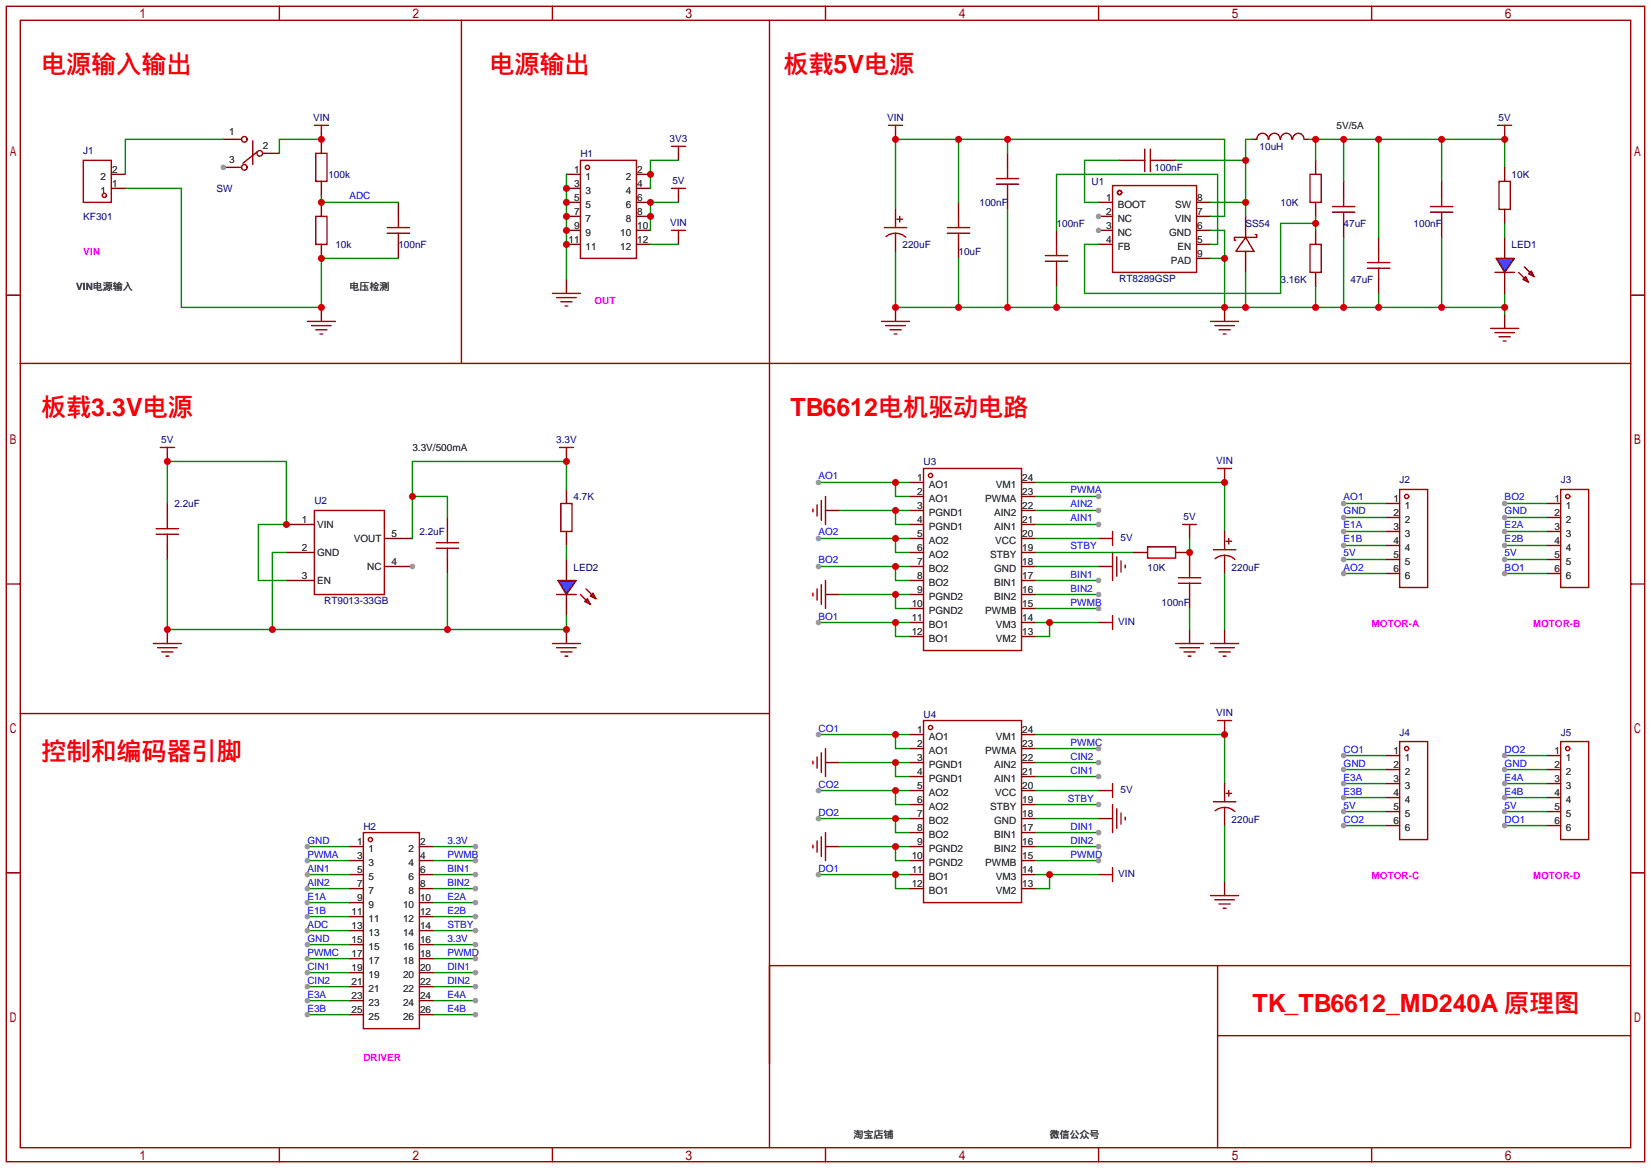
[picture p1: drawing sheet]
<svg xmlns="http://www.w3.org/2000/svg" width="299mm" height="212mm" viewBox="0 0 299 212" stroke-linecap="round" stroke-linejoin="round" font-family="sans-serif">
<g fill="none" stroke="#a10000" stroke-width=".25">
<path d="M1.1 1.1h297.2v209.6h-297.2zM3.7 3.7h292.1v204.5h-292.1zM50.7 1.1v2.6M100.2 1.1v2.6M149.7 1.1v2.6M199.3 1.1v2.6M248.8 1.1v2.6M1.1 53.5h2.6M295.8 53.5h2.5M167.5 85h17.8v33h-17.8zM1.1 105.9h2.6M147.4 107.6v.5"/>
<path d="M148.2 106.8v2M149 106v3.6M149.7 105.3v5.1M201.8 100.2v5.1M202.6 101v3.5M203.3 101.7v2.1M204.1 102.5v.5M295.8 105.9h2.5M167.5 130.7h17.8v33h-17.8zM1.1 158.3h2.6M147.4 153.3v.5M148.2 152.5v2.1"/>
<path d="M149 151.8v3.5M149.7 151v5.1M201.8 145.9v5.1M202.6 146.7v3.5M203.3 147.4v2.1M204.1 148.2v.5M295.8 158.3h2.5M50.7 208.2v2.5M100.2 208.2v2.5M149.7 208.2v2.5M199.3 208.2v2.5M248.8 208.2v2.5"/>
<circle cx="168.8" cy="86.2" r=".38"/>
<circle cx="168.8" cy="132" r=".38"/>
</g>
<path d="M220.9 175.1v33.1M295.8 175.1h-156.2v33.1M220.9 187.8h74.9" fill="none" stroke="#900" stroke-width=".25"/>
<g fill="none" stroke="#870000" stroke-width=".25">
<path d="M165 87.5h2.5M165 90h2.5M165 92.6h2.5M165 95.1h2.5M165 97.7h2.5M185.3 87.5h2.5M185.3 90h2.5M185.3 92.6h2.5M185.3 95.1h2.5M185.3 97.7h2.5M149.7 107.8h2.6M165 100.2h2.5"/>
<path d="M165 102.7h2.5M165 105.3h2.5M165 107.8h2.5M165 110.4h2.5M165 112.9h2.5M165 115.4h2.5M185.3 100.2h2.5M185.3 102.7h2.5M185.3 105.3h2.5M185.3 107.8h2.5M185.3 110.4h2.5M185.3 112.9h2.5"/>
<path d="M185.3 115.4h2.5M199.3 102.7h2.5M165 133.2h2.5M165 135.8h2.5M165 138.3h2.5M185.3 133.2h2.5M185.3 135.8h2.5M185.3 138.3h2.5M149.7 153.5h2.6M165 140.8h2.5M165 143.4h2.5M165 145.9h2.5"/>
<path d="M165 148.5h2.5M165 151h2.5M165 153.5h2.5M165 156.1h2.5M165 158.6h2.5M185.3 140.8h2.5M185.3 143.4h2.5M185.3 145.9h2.5M185.3 148.5h2.5M185.3 151h2.5M185.3 153.5h2.5M185.3 156.1h2.5"/>
<path d="M185.3 158.6h2.5M199.3 148.5h2.5M165 161.2h2.5M185.3 161.2h2.5"/>
</g>
<path d="M148.5 87.5h16.5M162.4 87.5v2.5h2.6" fill="none" stroke="#008700" stroke-width=".25"/>
<circle cx="162.4" cy="87.5" r=".63" fill="#c00"/>
<circle cx="148.5" cy="87.5" r=".51" fill="#999"/>
<path d="M148.5 133.2h16.5M162.4 133.2v2.6h2.6" fill="none" stroke="#008700" stroke-width=".25"/>
<circle cx="162.4" cy="133.2" r=".63" fill="#c00"/>
<circle cx="148.5" cy="133.2" r=".51" fill="#999"/>
<path d="M148.5 97.7h16.5M162.4 97.7v2.5h2.6" fill="none" stroke="#008700" stroke-width=".25"/>
<circle cx="162.4" cy="97.7" r=".63" fill="#c00"/>
<circle cx="148.5" cy="97.7" r=".51" fill="#999"/>
<path d="M148.5 143.4h16.5M162.4 143.4v2.5h2.6" fill="none" stroke="#008700" stroke-width=".25"/>
<circle cx="162.4" cy="143.4" r=".63" fill="#c00"/>
<circle cx="148.5" cy="143.4" r=".51" fill="#999"/>
<path d="M148.5 148.5h16.5M162.4 148.5v2.5h2.6" fill="none" stroke="#008700" stroke-width=".25"/>
<circle cx="162.4" cy="148.5" r=".63" fill="#c00"/>
<circle cx="148.5" cy="148.5" r=".51" fill="#999"/>
<path d="M148.5 102.7h16.5M162.4 102.7v2.6h2.6" fill="none" stroke="#008700" stroke-width=".25"/>
<circle cx="162.4" cy="102.7" r=".63" fill="#c00"/>
<circle cx="148.5" cy="102.7" r=".51" fill="#999"/>
<path d="M148.5 112.9h16.5M162.4 112.9v2.5h2.6" fill="none" stroke="#008700" stroke-width=".25"/>
<circle cx="162.4" cy="112.9" r=".63" fill="#c00"/>
<circle cx="148.5" cy="112.9" r=".51" fill="#999"/>
<path d="M148.5 158.6h16.5M162.4 158.6v2.6h2.6" fill="none" stroke="#008700" stroke-width=".25"/>
<circle cx="162.4" cy="158.6" r=".63" fill="#c00"/>
<circle cx="148.5" cy="158.6" r=".51" fill="#999"/>
<path d="M149.7 92.6h2.6M149.7 138.3h2.6" fill="none" stroke="#870000" stroke-width=".25"/>
<path d="M147.4 92.3v.5M148.2 91.6v2M149 90.8v3.6M149.7 90v5.1M147.4 138v.6M148.2 137.3v2M149 136.5v3.6M149.7 135.8v5" fill="none" stroke="#a10000" stroke-width=".25"/>
<path d="M152.3 138.3h12.7M162.4 138.3v2.5h2.6" fill="none" stroke="#008700" stroke-width=".25"/>
<circle cx="162.4" cy="138.3" r=".63" fill="#c00"/>
<path d="M152.3 92.6h12.7M162.4 92.6v2.5h2.6" fill="none" stroke="#008700" stroke-width=".25"/>
<circle cx="162.4" cy="92.6" r=".63" fill="#c00"/>
<path d="M152.3 153.5h12.7M162.4 153.5v2.6h2.6" fill="none" stroke="#008700" stroke-width=".25"/>
<circle cx="162.4" cy="153.5" r=".63" fill="#c00"/>
<path d="M152.3 107.8h12.7M162.4 107.8v2.6h2.6" fill="none" stroke="#008700" stroke-width=".25"/>
<circle cx="162.4" cy="107.8" r=".63" fill="#c00"/>
<path d="M222.1 86.2v1.3M222.1 132v1.2" fill="none" stroke="#870000" stroke-width=".25"/>
<path d="M220.9 85h2.5M222.1 85v1.2M220.9 130.7h2.5M222.1 130.7v1.3" fill="none" stroke="#a10000" stroke-width=".25"/>
<path d="M187.8 87.5h34.3v8.9" fill="none" stroke="#008700" stroke-width=".25"/>
<circle cx="222.1" cy="87.5" r=".63" fill="#c00"/>
<path d="M187.8 133.2h34.3v8.9" fill="none" stroke="#008700" stroke-width=".25"/>
<circle cx="222.1" cy="133.2" r=".63" fill="#c00"/>
<path d="M187.8 90h11.5" fill="none" stroke="#008700" stroke-width=".25"/>
<circle cx="199.3" cy="90" r=".51" fill="#999"/>
<path d="M187.8 135.8h11.5" fill="none" stroke="#008700" stroke-width=".25"/>
<circle cx="199.3" cy="135.8" r=".51" fill="#999"/>
<path d="M187.8 92.6h11.5" fill="none" stroke="#008700" stroke-width=".25"/>
<circle cx="199.3" cy="92.6" r=".51" fill="#999"/>
<path d="M187.8 138.3h11.5" fill="none" stroke="#008700" stroke-width=".25"/>
<circle cx="199.3" cy="138.3" r=".51" fill="#999"/>
<path d="M187.8 95.1h11.5" fill="none" stroke="#008700" stroke-width=".25"/>
<circle cx="199.3" cy="95.1" r=".51" fill="#999"/>
<path d="M187.8 140.8h11.5" fill="none" stroke="#008700" stroke-width=".25"/>
<circle cx="199.3" cy="140.8" r=".51" fill="#999"/>
<path d="M199.3 97.7h1.2M199.3 143.4h1.2" fill="none" stroke="#870000" stroke-width=".25"/>
<path d="M200.5 97.7h1.3M201.8 96.4v2.5M200.5 143.4h1.3M201.8 142.1v2.6" fill="none" stroke="#a10000" stroke-width=".25"/>
<path d="M187.8 97.7h11.5M187.8 143.4h11.5M187.8 145.9h11.5" fill="none" stroke="#008700" stroke-width=".25"/>
<circle cx="199.3" cy="145.9" r=".51" fill="#999"/>
<path d="M187.8 100.2h17.8M187.8 102.7h11.5M187.8 105.3h11.5M187.8 148.5h11.5" fill="none" stroke="#008700" stroke-width=".25"/>
<circle cx="199.3" cy="105.3" r=".51" fill="#999"/>
<path d="M187.8 151h11.5" fill="none" stroke="#008700" stroke-width=".25"/>
<circle cx="199.3" cy="151" r=".51" fill="#999"/>
<path d="M187.8 107.8h11.5" fill="none" stroke="#008700" stroke-width=".25"/>
<circle cx="199.3" cy="107.8" r=".51" fill="#999"/>
<path d="M187.8 153.5h11.5" fill="none" stroke="#008700" stroke-width=".25"/>
<circle cx="199.3" cy="153.5" r=".51" fill="#999"/>
<path d="M187.8 156.1h11.5" fill="none" stroke="#008700" stroke-width=".25"/>
<circle cx="199.3" cy="156.1" r=".51" fill="#999"/>
<path d="M187.8 110.4h11.5" fill="none" stroke="#008700" stroke-width=".25"/>
<circle cx="199.3" cy="110.4" r=".51" fill="#999"/>
<path d="M199.3 112.9h1.2M199.3 158.6h1.2" fill="none" stroke="#870000" stroke-width=".25"/>
<path d="M200.5 112.9h1.3M201.8 111.6v2.6M200.5 158.6h1.3M201.8 157.4v2.5" fill="none" stroke="#a10000" stroke-width=".25"/>
<path d="M187.8 112.9h11.5M190.4 112.9v2.5h-2.6" fill="none" stroke="#008700" stroke-width=".25"/>
<circle cx="190.4" cy="112.9" r=".63" fill="#c00"/>
<path d="M187.8 158.6h11.5M190.4 158.6v2.6h-2.6" fill="none" stroke="#008700" stroke-width=".25"/>
<circle cx="190.4" cy="158.6" r=".63" fill="#c00"/>
<g fill="none" stroke="#a10000" stroke-width=".25">
<path d="M15.1 29.1h5.1v7.6h-5.1zM253.9 88.8h5.1v17.8h-5.1zM253.9 134.5h5.1v17.8h-5.1z"/>
<circle cx="18.9" cy="35.4" r=".38"/>
<circle cx="255.1" cy="90" r=".38"/>
<circle cx="255.1" cy="135.8" r=".38"/>
</g>
<g fill="none" stroke="#870000" stroke-width=".25">
<path d="M20.2 34.2h2.5M20.2 31.6h2.5M251.3 91.3h2.6M251.3 93.9h2.6M251.3 96.4h2.6M251.3 98.9h2.6M251.3 101.5h2.6M251.3 104h2.6M251.3 137h2.6M251.3 139.6h2.6M251.3 142.1h2.6M251.3 144.7h2.6"/>
<path d="M251.3 147.2h2.6M251.3 149.7h2.6"/>
</g>
<path d="M243.7 93.9h7.6" fill="none" stroke="#008700" stroke-width=".25"/>
<circle cx="243.7" cy="93.9" r=".51" fill="#999"/>
<path d="M243.7 139.6h7.6" fill="none" stroke="#008700" stroke-width=".25"/>
<circle cx="243.7" cy="139.6" r=".51" fill="#999"/>
<path d="M243.7 101.5h7.6" fill="none" stroke="#008700" stroke-width=".25"/>
<circle cx="243.7" cy="101.5" r=".51" fill="#999"/>
<path d="M243.7 147.2h7.6" fill="none" stroke="#008700" stroke-width=".25"/>
<circle cx="243.7" cy="147.2" r=".51" fill="#999"/>
<path d="M243.7 98.9h7.6" fill="none" stroke="#008700" stroke-width=".25"/>
<circle cx="243.7" cy="98.9" r=".51" fill="#999"/>
<path d="M243.7 144.7h7.6" fill="none" stroke="#008700" stroke-width=".25"/>
<circle cx="243.7" cy="144.7" r=".51" fill="#999"/>
<path d="M243.7 96.4h7.6" fill="none" stroke="#008700" stroke-width=".25"/>
<circle cx="243.7" cy="96.4" r=".51" fill="#999"/>
<path d="M243.7 142.1h7.6" fill="none" stroke="#008700" stroke-width=".25"/>
<circle cx="243.7" cy="142.1" r=".51" fill="#999"/>
<path d="M40.5 25.3h2.6M40.5 30.4h2.6M48.1 27.8h2.6" fill="none" stroke="#870000" stroke-width=".25"/>
<circle cx="40.5" cy="30.4" r=".51" fill="#999"/>
<g fill="none" stroke="#a10000" stroke-width=".25">
<path d="M43.1 25.3h.7M43.1 30.4h.7M45.8 25.5v4.3M46.6 27.6l-2.5 2M47.6 27.8h.5M57 22.7h2.6M57.3 27.8h2v5.1h-2zM57.3 39.2h2v5.1h-2zM58.3 22.7v1.3M72.3 39.2v2.1M55.8 58.3h5M56.5 59.1h3.6"/>
<path d="M57.3 59.8h2M70.2 42.3h4.1M70.2 41.3h4.1M72.3 42.3v2M121.8 41.8h2.5M123.1 41.8v1.3M58 60.6h.5"/>
<circle cx="44.3" cy="25.3" r=".51"/>
<circle cx="44.3" cy="30.4" r=".51"/>
<circle cx="47.1" cy="27.8" r=".51"/>
</g>
<path d="M58.3 24v3.8M58.3 32.9v2.5M58.3 36.7v2.5M72.3 36.7v2.5M58.3 44.3v2.6M58.3 55.8v2.5M72.3 44.3v2.6M123.1 43.1v1.2" fill="none" stroke="#870000" stroke-width=".25"/>
<path d="M58.3 25.3h-7.6v2.5" fill="none" stroke="#008700" stroke-width=".25"/>
<circle cx="58.3" cy="25.3" r=".63" fill="#c00"/>
<path d="M58.3 35.4v1.3h14" fill="none" stroke="#008700" stroke-width=".25"/>
<circle cx="58.3" cy="36.7" r=".63" fill="#c00"/>
<path d="M22.7 34.2h10.2v21.6h25.4v-8.9h14M40.5 25.3h-17.8v6.3" fill="none" stroke="#008700" stroke-width=".25"/>
<g fill="#c00">
<circle cx="58.3" cy="55.8" r=".63"/>
<circle cx="58.3" cy="46.9" r=".63"/>
</g>
<path d="M162.4 24v1.3M199.3 36.7h2.5M199.3 39.2h2.5M272.9 24v1.3M162.4 55.8v2.5M222.1 55.8v2.5" fill="none" stroke="#870000" stroke-width=".25"/>
<g fill="none" stroke="#a10000" stroke-width=".25">
<path d="M161.2 22.7h2.5M162.4 22.7v1.3M201.8 33.7h15.2v15.7h-15.2zM271.7 22.7h2.5M272.9 22.7v1.3M159.9 58.3h5.1M160.7 59.1h3.5M161.4 59.8h2M219.6 58.3h5.1M220.3 59.1h3.6M221.1 59.8h2M162.2 60.6h.5"/>
<path d="M221.9 60.6h.5"/>
</g>
<circle cx="199.3" cy="39.2" r=".51" fill="#999"/>
<path d="M199.3 41.8h2.5" fill="none" stroke="#870000" stroke-width=".25"/>
<circle cx="199.3" cy="41.8" r=".51" fill="#999"/>
<g fill="none" stroke="#870000" stroke-width=".25">
<path d="M173.9 36.7v2.5M182.8 27.8v2.6M182.8 35.4v2.6M203.1 29.1h2.5M210.7 29.1h2.5M217 39.2h2.6M217 36.7h2.6M225.9 39.2v3.9M227.2 25.3h.8M236.6 25.3h.8M173.9 44.3v2.6M199.3 44.3h2.5"/>
<path d="M217 44.3h2.6M217 41.8h2.6M217 46.9h2.6M225.9 45.6v3.8"/>
</g>
<g fill="none" stroke="#a10000" stroke-width=".25">
<path d="M173.9 39.2v2.1M180.7 33.4h4.1M180.7 32.4h4.1M182.8 30.4v2M182.8 33.4v2M205.6 29.1h2M207.6 27.1v4M208.7 27.1v4M208.7 29.1h2M228 25.3a1.01 1.01 0 0 1 1-1.1 1.01 1.01 0 0 1 1 1.1M230.1 25.3a1.01 1.01 0 0 1 1.1-1.1 1.01 1.01 0 0 1 1 1.1M232.3 25.3a1.01 1.01 0 0 1 1-1.1 1.01 1.01 0 0 1 1 1.1"/>
<path d="M234.5 25.3a1.01 1.01 0 0 1 1-1.1 1.01 1.01 0 0 1 1 1.1M171.8 42.3h4.1M171.8 41.3h4.1M173.9 42.3v2M225.9 43.1l1.6 2.5h-3.3zM227.7 42.5h.3v.6h-4.1v.5h.3"/>
<circle cx="203.1" cy="34.9" r=".38"/>
</g>
<path d="M203.1 29.1h-6.4v7.6h2.6M213.2 29.1h12.7M219.6 36.7h6.3M227.2 25.3h-1.3v13.9" fill="none" stroke="#008700" stroke-width=".25"/>
<g fill="#c00">
<circle cx="225.9" cy="29.1" r=".63"/>
<circle cx="225.9" cy="36.7" r=".63"/>
</g>
<path d="M237.6 31.6h2v5.1h-2zM237.6 44.3h2v5.1h-2z" fill="none" stroke="#a10000" stroke-width=".25"/>
<path d="M238.6 29.1v2.5M238.6 36.7v2.5M238.6 41.8v2.5M238.6 49.4v2.5" fill="none" stroke="#870000" stroke-width=".25"/>
<path d="M238.6 39.2v2.6M238.6 40.5h-6.3v12.7h-35.6v-8.9h2.6" fill="none" stroke="#008700" stroke-width=".25"/>
<circle cx="238.6" cy="40.5" r=".63" fill="#c00"/>
<path d="M243.7 32.9v2.5M261.5 32.9v2.5M191.6 41.8v2.5M191.6 49.4v2.5M243.7 40.5v2.6M250.1 43.1v2.5M250.1 50.7v2.5M261.5 40.5v2.6M272.9 57v2.6" fill="none" stroke="#870000" stroke-width=".25"/>
<g fill="none" stroke="#a10000" stroke-width=".25">
<path d="M241.7 38.5h4M241.7 37.5h4M243.7 35.4v2.1M243.7 38.5v2M259.5 38.5h4M259.5 37.5h4M261.5 35.4v2.1M261.5 38.5v2M189.6 47.4h4.1M189.6 46.4h4.1M191.6 44.3v2.1M191.6 47.4v2"/>
<path d="M248 48.6h4.1M248 47.6h4.1M250.1 45.6v2M250.1 48.6v2.1M270.4 59.6h5.1M271.1 60.3h3.6M271.9 61.1h2M272.7 61.8h.5"/>
</g>
<path d="M162.4 38v-12.7h59.7v13.9h-2.5M173.9 25.3v11.4M182.8 25.3v2.5M191.6 41.8v-10.2h29.3v12.7h-1.3" fill="none" stroke="#008700" stroke-width=".25"/>
<g fill="#c00">
<circle cx="182.8" cy="25.3" r=".63"/>
<circle cx="173.9" cy="25.3" r=".63"/>
<circle cx="162.4" cy="25.3" r=".63"/>
</g>
<path d="M237.4 25.3h35.5v5.1M238.6 25.3v3.8M243.7 25.3v7.6M250.1 25.3v17.8M261.5 25.3v7.6" fill="none" stroke="#008700" stroke-width=".25"/>
<g fill="#c00">
<circle cx="261.5" cy="25.3" r=".63"/>
<circle cx="250.1" cy="25.3" r=".63"/>
<circle cx="243.7" cy="25.3" r=".63"/>
<circle cx="238.6" cy="25.3" r=".63"/>
<circle cx="272.9" cy="25.3" r=".63"/>
</g>
<path d="M182.8 38v17.8M162.4 45.6v10.2h110.5M173.9 46.9v8.9M191.6 51.9v3.9M219.6 41.8h2.5v14M219.6 46.9h2.5M225.9 49.4v6.4M238.6 51.9v3.9M243.7 43.1v12.7M250.1 53.2v2.6M261.5 43.1v12.7M272.9 53.2v3.8" fill="none" stroke="#008700" stroke-width=".25"/>
<g fill="#c00">
<circle cx="250.1" cy="55.8" r=".63"/>
<circle cx="261.5" cy="55.8" r=".63"/>
<circle cx="272.9" cy="55.8" r=".63"/>
<circle cx="243.7" cy="55.8" r=".63"/>
<circle cx="238.6" cy="55.8" r=".63"/>
<circle cx="225.9" cy="55.8" r=".63"/>
<circle cx="222.1" cy="55.8" r=".63"/>
<circle cx="191.6" cy="55.8" r=".63"/>
<circle cx="182.8" cy="55.8" r=".63"/>
<circle cx="173.9" cy="55.8" r=".63"/>
<circle cx="162.4" cy="55.8" r=".63"/>
<circle cx="222.1" cy="46.9" r=".63"/>
</g>
<path d="M162.7 39.8h1M163.2 39.2v1.1M160.4 41.3h4.1M160.7 42.9a2.74 2.74 0 0 1 3.6 .1M162.4 40.5v.8M162.4 42.3v.8M271.1 49.4h3.6" fill="none" stroke="#a10000" stroke-width=".25"/>
<path d="M162.4 38v2.5M162.4 43.1v2.5M272.9 43.1v3.8M272.9 49.4v3.8" fill="none" stroke="#870000" stroke-width=".25"/>
<g fill="#00f" stroke="#a10000" stroke-width=".25">
<path d="M271.4 46.9h3.3l-1.8 2.5z"/>
<path d="M277.2 49.7l.5-.6 .6 1.1z"/>
<path d="M276.2 50.7l.5-.5 .5 1z"/>
</g>
<path d="M275.5 49.4l1 1M276.5 48.4l1 1M101 107.8h3.5" fill="none" stroke="#a10000" stroke-width=".25"/>
<path d="M102.7 101.5v3.8M102.7 107.8v3.8" fill="none" stroke="#870000" stroke-width=".25"/>
<g fill="#00f" stroke="#a10000" stroke-width=".25">
<path d="M101.2 105.3h3.3l-1.8 2.5z"/>
<path d="M107.1 108.1l.5-.5 .5 1z"/>
<path d="M106 109.1l.6-.5 .5 1z"/>
</g>
<path d="M271.9 32.9h2v5.1h-2zM57 92.6h12.7v15.2h-12.7zM101.5 81.2h2.5M101.7 91.3h2.1v5.1h-2.1zM102.7 81.2v1.2M100.2 116.7h5.1M101 117.5h3.5M101.7 118.2h2.1M102.5 119h.5M105.3 107.8l1 1M106.3 106.8l1 1" fill="none" stroke="#a10000" stroke-width=".25"/>
<path d="M272.9 30.4v2.5M272.9 38v2.5M51.9 95.1h5.1M102.7 82.4v1.3M102.7 88.8v2.5M102.7 96.4v2.5M51.9 100.2h5.1M51.9 105.3h5.1M69.7 102.7h5.1M102.7 114.2v2.5" fill="none" stroke="#870000" stroke-width=".25"/>
<circle cx="74.8" cy="102.7" r=".51" fill="#999"/>
<path d="M30.4 82.4v1.3M30.4 91.3v2.6M30.4 98.9v2.6M69.7 97.7h5.1M81.2 93.9v2.5M30.4 114.2v2.5M81.2 101.5v2.5" fill="none" stroke="#870000" stroke-width=".25"/>
<g fill="none" stroke="#a10000" stroke-width=".25">
<path d="M28.3 96.9h4.1M28.3 95.9h4.1M29.1 81.2h2.5M30.4 81.2v1.2M30.4 93.9v2M30.4 96.9v2M79.1 99.4h4.1M79.1 98.4h4.1M81.2 96.4v2M81.2 99.4v2.1M27.8 116.7h5.1M28.6 117.5h3.5"/>
<path d="M29.3 118.2h2.1M30.1 119h.5"/>
</g>
<path d="M272.9 40.5v2.6M74.8 90h6.4v3.9M102.7 88.8v-5.1h-27.9v14M102.7 98.9v2.6" fill="none" stroke="#008700" stroke-width=".25"/>
<g fill="#c00">
<circle cx="102.7" cy="83.7" r=".63"/>
<circle cx="74.8" cy="90" r=".63"/>
</g>
<path d="M30.4 91.3v-7.6h21.5v11.4h-5v10.2h5" fill="none" stroke="#008700" stroke-width=".25"/>
<g fill="#c00">
<circle cx="30.4" cy="83.7" r=".63"/>
<circle cx="51.9" cy="95.1" r=".63"/>
</g>
<path d="M30.4 101.5v12.7h72.3v-2.6M51.9 100.2h-2.5v14M81.2 104v10.2" fill="none" stroke="#008700" stroke-width=".25"/>
<g fill="#c00">
<circle cx="49.4" cy="114.2" r=".63"/>
<circle cx="30.4" cy="114.2" r=".63"/>
<circle cx="81.2" cy="114.2" r=".63"/>
<circle cx="102.7" cy="114.2" r=".63"/>
</g>
<path d="M139.6 3.7v62.2" fill="none" stroke="#900" stroke-width=".25"/>
<g fill="none" stroke="#a10000" stroke-width=".25">
<path d="M105.3 29.1h10.1v17.8h-10.1zM121.8 34.2h2.5M121.8 26.5h2.5M123.1 26.5v1.3M123.1 34.2v1.2M100.2 53.2h5.1M101 54h3.5M101.7 54.7h2.1M102.5 55.5h.5M283.1 88.8h5.1v17.8h-5.1zM283.1 134.5h5.1v17.8h-5.1z"/>
<circle cx="106.6" cy="30.4" r=".38"/>
<circle cx="284.4" cy="90" r=".38"/>
<circle cx="284.4" cy="135.8" r=".38"/>
</g>
<g fill="none" stroke="#870000" stroke-width=".25">
<path d="M102.7 31.6h2.6M102.7 34.2h2.6M102.7 36.7h2.6M102.7 39.2h2.6M115.4 31.6h2.6M115.4 34.2h2.6M115.4 36.7h2.6M115.4 39.2h2.6M123.1 27.8v1.3M123.1 35.4v1.3M102.7 44.3h2.6M102.7 41.8h2.6"/>
<path d="M102.7 50.7v2.5M115.4 44.3h2.6M115.4 41.8h2.6M280.5 91.3h2.6M280.5 93.9h2.6M280.5 96.4h2.6M280.5 98.9h2.6M280.5 101.5h2.6M280.5 104h2.6M280.5 137h2.6M280.5 139.6h2.6M280.5 142.1h2.6"/>
<path d="M280.5 144.7h2.6M280.5 147.2h2.6M280.5 149.7h2.6"/>
</g>
<path d="M272.9 139.6h7.6" fill="none" stroke="#008700" stroke-width=".25"/>
<circle cx="272.9" cy="139.6" r=".51" fill="#999"/>
<path d="M272.9 93.9h7.6" fill="none" stroke="#008700" stroke-width=".25"/>
<circle cx="272.9" cy="93.9" r=".51" fill="#999"/>
<path d="M272.9 147.2h7.6" fill="none" stroke="#008700" stroke-width=".25"/>
<circle cx="272.9" cy="147.2" r=".51" fill="#999"/>
<path d="M272.9 101.5h7.6" fill="none" stroke="#008700" stroke-width=".25"/>
<circle cx="272.9" cy="101.5" r=".51" fill="#999"/>
<path d="M272.9 144.7h7.6" fill="none" stroke="#008700" stroke-width=".25"/>
<circle cx="272.9" cy="144.7" r=".51" fill="#999"/>
<path d="M272.9 98.9h7.6" fill="none" stroke="#008700" stroke-width=".25"/>
<circle cx="272.9" cy="98.9" r=".51" fill="#999"/>
<path d="M272.9 142.1h7.6" fill="none" stroke="#008700" stroke-width=".25"/>
<circle cx="272.9" cy="142.1" r=".51" fill="#999"/>
<path d="M272.9 96.4h7.6" fill="none" stroke="#008700" stroke-width=".25"/>
<circle cx="272.9" cy="96.4" r=".51" fill="#999"/>
<path d="M243.7 149.7h7.6" fill="none" stroke="#008700" stroke-width=".25"/>
<circle cx="243.7" cy="149.7" r=".51" fill="#999"/>
<path d="M243.7 104h7.6" fill="none" stroke="#008700" stroke-width=".25"/>
<circle cx="243.7" cy="104" r=".51" fill="#999"/>
<path d="M243.7 137h7.6" fill="none" stroke="#008700" stroke-width=".25"/>
<circle cx="243.7" cy="137" r=".51" fill="#999"/>
<path d="M243.7 91.3h7.6" fill="none" stroke="#008700" stroke-width=".25"/>
<circle cx="243.7" cy="91.3" r=".51" fill="#999"/>
<path d="M272.9 149.7h7.6" fill="none" stroke="#008700" stroke-width=".25"/>
<circle cx="272.9" cy="149.7" r=".51" fill="#999"/>
<path d="M272.9 104h7.6" fill="none" stroke="#008700" stroke-width=".25"/>
<circle cx="272.9" cy="104" r=".51" fill="#999"/>
<path d="M272.9 137h7.6" fill="none" stroke="#008700" stroke-width=".25"/>
<circle cx="272.9" cy="137" r=".51" fill="#999"/>
<path d="M272.9 91.3h7.6" fill="none" stroke="#008700" stroke-width=".25"/>
<circle cx="272.9" cy="91.3" r=".51" fill="#999"/>
<g fill="none" stroke="#a10000" stroke-width=".25">
<path d="M208.2 99.2h5v2h-5zM214.5 95.1h2.5M215.8 95.1v1.3M220.1 99.7h4.1M222.1 98.9v.8M222.4 98.2h1M222.9 97.7v1M220.4 101.3a2.74 2.74 0 0 1 3.6 .1M222.1 100.7v.8M220.1 145.4h4.1M220.4 147a2.74 2.74 0 0 1 3.6 .2M222.1 144.7v.7"/>
<path d="M222.1 146.4v.8M222.4 143.9h1M222.9 143.4v1"/>
</g>
<path d="M215.8 96.4v1.3M222.1 96.4v2.5M205.6 100.2h2.6M213.2 100.2h2.6v2.5M215.8 107.8v2.6M222.1 101.5v2.5M222.1 142.1v2.6M222.1 147.2v2.5" fill="none" stroke="#870000" stroke-width=".25"/>
<path d="M215.8 97.7v2.5" fill="none" stroke="#008700" stroke-width=".25"/>
<circle cx="215.8" cy="100.2" r=".63" fill="#c00"/>
<g fill="none" stroke="#a10000" stroke-width=".25">
<path d="M213.2 116.7h5.1M213.7 105.8h4.1M213.7 104.8h4.1M214 117.5h3.6M214.8 118.2h2M215.5 119h.5M215.8 102.7v2.1M215.8 105.8v2M219.6 116.7h5.1M220.3 117.5h3.6M221.1 118.2h2M221.9 119h.5"/>
<path d="M65.9 151h10.2v35.6h-10.2zM219.6 162.4h5.1M220.3 163.2h3.6M221.1 164h2M221.9 164.7h.5"/>
<circle cx="67.2" cy="152.3" r=".38"/>
</g>
<g fill="none" stroke="#870000" stroke-width=".25">
<path d="M215.8 114.2v2.5M222.1 114.2v2.5M63.4 153.5h2.5M63.4 156.1h2.5M63.4 158.6h2.5M76.1 153.5h2.5M76.1 156.1h2.5M76.1 158.6h2.5M222.1 159.9v2.5M63.4 178.9h2.5M63.4 161.2h2.5M63.4 176.4h2.5"/>
<path d="M63.4 163.7h2.5M63.4 173.9h2.5M63.4 166.2h2.5M63.4 171.3h2.5M63.4 168.8h2.5M76.1 178.9h2.5M76.1 161.2h2.5M76.1 176.4h2.5M76.1 163.7h2.5M76.1 173.9h2.5M76.1 166.2h2.5M76.1 171.3h2.5"/>
<path d="M76.1 168.8h2.5M63.4 184h2.5M63.4 181.5h2.5M76.1 184h2.5M76.1 181.5h2.5"/>
</g>
<path d="M215.8 110.4v3.8M222.1 104v10.2M222.1 149.7v10.2M55.8 171.3h7.6" fill="none" stroke="#008700" stroke-width=".25"/>
<path d="M83.7 3.7v62.2M3.7 65.9h292.1M139.6 65.9v127M3.7 129.4h135.9" fill="none" stroke="#900" stroke-width=".25"/>
<circle cx="55.8" cy="171.3" r=".51" fill="#999"/>
<path d="M55.8 153.5h7.6" fill="none" stroke="#008700" stroke-width=".25"/>
<circle cx="55.8" cy="153.5" r=".51" fill="#999"/>
<path d="M78.6 171.3h7.6" fill="none" stroke="#008700" stroke-width=".25"/>
<circle cx="86.2" cy="171.3" r=".51" fill="#999"/>
<path d="M78.6 153.5h7.6" fill="none" stroke="#008700" stroke-width=".25"/>
<circle cx="86.2" cy="153.5" r=".51" fill="#999"/>
<path d="M55.8 173.9h7.6" fill="none" stroke="#008700" stroke-width=".25"/>
<circle cx="55.8" cy="173.9" r=".51" fill="#999"/>
<path d="M55.8 156.1h7.6" fill="none" stroke="#008700" stroke-width=".25"/>
<circle cx="55.8" cy="156.1" r=".51" fill="#999"/>
<path d="M55.8 176.4h7.6" fill="none" stroke="#008700" stroke-width=".25"/>
<circle cx="55.8" cy="176.4" r=".51" fill="#999"/>
<path d="M55.8 158.6h7.6" fill="none" stroke="#008700" stroke-width=".25"/>
<circle cx="55.8" cy="158.6" r=".51" fill="#999"/>
<path d="M55.8 178.9h7.6" fill="none" stroke="#008700" stroke-width=".25"/>
<circle cx="55.8" cy="178.9" r=".51" fill="#999"/>
<path d="M55.8 161.2h7.6" fill="none" stroke="#008700" stroke-width=".25"/>
<circle cx="55.8" cy="161.2" r=".51" fill="#999"/>
<path d="M55.8 181.5h7.6" fill="none" stroke="#008700" stroke-width=".25"/>
<circle cx="55.8" cy="181.5" r=".51" fill="#999"/>
<path d="M55.8 163.7h7.6" fill="none" stroke="#008700" stroke-width=".25"/>
<circle cx="55.8" cy="163.7" r=".51" fill="#999"/>
<path d="M55.8 184h7.6" fill="none" stroke="#008700" stroke-width=".25"/>
<circle cx="55.8" cy="184" r=".51" fill="#999"/>
<path d="M55.8 166.2h7.6" fill="none" stroke="#008700" stroke-width=".25"/>
<circle cx="55.8" cy="166.2" r=".51" fill="#999"/>
<path d="M78.6 181.5h7.6" fill="none" stroke="#008700" stroke-width=".25"/>
<circle cx="86.2" cy="181.5" r=".51" fill="#999"/>
<path d="M78.6 163.7h7.6" fill="none" stroke="#008700" stroke-width=".25"/>
<circle cx="86.2" cy="163.7" r=".51" fill="#999"/>
<path d="M78.6 184h7.6" fill="none" stroke="#008700" stroke-width=".25"/>
<circle cx="86.2" cy="184" r=".51" fill="#999"/>
<path d="M78.6 166.2h7.6" fill="none" stroke="#008700" stroke-width=".25"/>
<circle cx="86.2" cy="166.2" r=".51" fill="#999"/>
<path d="M78.6 178.9h7.6" fill="none" stroke="#008700" stroke-width=".25"/>
<circle cx="86.2" cy="178.9" r=".51" fill="#999"/>
<path d="M78.6 161.2h7.6" fill="none" stroke="#008700" stroke-width=".25"/>
<circle cx="86.2" cy="161.2" r=".51" fill="#999"/>
<path d="M78.6 158.6h7.6" fill="none" stroke="#008700" stroke-width=".25"/>
<circle cx="86.2" cy="158.6" r=".51" fill="#999"/>
<path d="M78.6 176.4h7.6" fill="none" stroke="#008700" stroke-width=".25"/>
<circle cx="86.2" cy="176.4" r=".51" fill="#999"/>
<path d="M78.6 173.9h7.6" fill="none" stroke="#008700" stroke-width=".25"/>
<circle cx="86.2" cy="173.9" r=".51" fill="#999"/>
<path d="M78.6 156.1h7.6" fill="none" stroke="#008700" stroke-width=".25"/>
<circle cx="86.2" cy="156.1" r=".51" fill="#999"/>
<path d="M55.8 168.8h7.6" fill="none" stroke="#008700" stroke-width=".25"/>
<circle cx="55.8" cy="168.8" r=".51" fill="#999"/>
<path d="M78.6 168.8h7.6" fill="none" stroke="#008700" stroke-width=".25"/>
<circle cx="86.2" cy="168.8" r=".51" fill="#999"/>
<path d="M102.7 31.6v19.1" fill="none" stroke="#008700" stroke-width=".25"/>
<g fill="#c00">
<circle cx="102.7" cy="34.2" r=".63"/>
<circle cx="102.7" cy="36.7" r=".63"/>
<circle cx="102.7" cy="39.2" r=".63"/>
<circle cx="102.7" cy="41.8" r=".63"/>
<circle cx="102.7" cy="44.3" r=".63"/>
</g>
<path d="M123.1 29.1h-5.1v5.1" fill="none" stroke="#008700" stroke-width=".25"/>
<circle cx="118" cy="31.6" r=".63" fill="#c00"/>
<path d="M123.1 36.7h-5.1v5.1" fill="none" stroke="#008700" stroke-width=".25"/>
<g fill="#c00">
<circle cx="118" cy="39.2" r=".63"/>
<circle cx="118" cy="36.7" r=".63"/>
</g>
<path d="M118 44.3h5.1" fill="none" stroke="#008700" stroke-width=".25"/>
<g font-size="4.5" fill="#f00">
<text x="7.5" y="13.3">电源输入输出</text>
<text x="88.8" y="13.3">电源输出</text>
<text x="142.1" y="13.3">板载5V电源</text>
<text x="7.5" y="75.5">板载3.3V电源</text>
<text x="143.4" y="75.5">TB6612电机驱动电路</text>
<text x="7.5" y="137.8">控制和编码器引脚</text>
<text x="227.2" y="183.5">TK_TB6612_MD240A 原理图</text>
</g>
<g font-size="1.8" fill="#000080">
<text x="56.8" y="21.9">VIN</text>
<text x="160.9" y="21.9">VIN</text>
<text x="271.8" y="21.9">5V</text>
<text x="15.1" y="28">J1</text>
<text x="105.3" y="28.5">H1</text>
<text x="121.5" y="25.7">3V3</text>
<text x="228.5" y="27.3">10uH</text>
<text x="39.2" y="34.9">SW</text>
<text x="59.6" y="32.3">100k</text>
<text x="122" y="33.4">5V</text>
<text x="198" y="33.6">U1</text>
<text x="209.4" y="31.1">100nF</text>
<text x="274.2" y="32.3">10K</text>
<text x="15.1" y="40">KF301</text>
<text x="121.5" y="41">VIN</text>
<text x="177.7" y="37.4">100nF</text>
<text x="191.6" y="41.2">100nF</text>
<text x="225.9" y="41.2">SS54</text>
<text x="232.3" y="37.4">10K</text>
<text x="243.7" y="41.2">47uF</text>
<text x="256.4" y="41.2">100nF</text>
<text x="60.8" y="45">10k</text>
<text x="72.3" y="45">100nF</text>
<text x="163.7" y="45">220uF</text>
<text x="173.9" y="46.3">10uF</text>
<text x="274.2" y="45">LED1</text>
<text x="203" y="51.1">RT8289GSP</text>
<text x="232.3" y="51.4">3.16K</text>
<text x="245" y="51.4">47uF</text>
<text x="29.2" y="80.4">5V</text>
<text x="100.9" y="80.4">3.3V</text>
<text x="167.5" y="84.4">U3</text>
<text x="220.6" y="84.2">VIN</text>
<text x="253.9" y="87.7">J2</text>
<text x="283.1" y="87.7">J3</text>
<text x="31.6" y="92">2.2uF</text>
<text x="57" y="91.5">U2</text>
<text x="104" y="90.8">4.7K</text>
<text x="214.7" y="94.3">5V</text>
<text x="76.1" y="97.1">2.2uF</text>
<text x="203.2" y="98.1">5V</text>
<text x="104" y="103.5">LED2</text>
<text x="208.2" y="103.5">10K</text>
<text x="223.4" y="103.5">220uF</text>
<text x="58.8" y="109.6">RT9013-33GB</text>
<text x="202.8" y="113.4">VIN</text>
<text x="210.7" y="109.8">100nF</text>
<text x="167.5" y="130.1">U4</text>
<text x="220.6" y="129.9">VIN</text>
<text x="253.9" y="133.4">J4</text>
<text x="283.1" y="133.4">J5</text>
<text x="203.2" y="143.9">5V</text>
<text x="223.4" y="149.2">220uF</text>
<text x="65.9" y="150.5">H2</text>
<text x="202.8" y="159.1">VIN</text>
</g>
<g font-size="1.8">
<text x="242.4" y="23.5">5V/5A</text>
<text x="41.6" y="24.5">1</text>
<text x="41.6" y="29.6">3</text>
<text x="47.6" y="27">2</text>
<text x="18.2" y="35.1">1</text>
<text x="18.2" y="32.6">2</text>
<text x="20.3" y="33.9">1</text>
<text x="20.3" y="31.3">2</text>
<text x="104.1" y="31.3">1</text>
<text x="104.1" y="33.9">3</text>
<text x="106.2" y="32.6">1</text>
<text x="106.2" y="35.1">3</text>
<text x="113.5" y="35.1">4</text>
<text x="113.5" y="32.6">2</text>
<text x="115.6" y="33.9">4</text>
<text x="115.6" y="31.3">2</text>
<text x="104.1" y="36.4">5</text>
<text x="104.1" y="38.9">7</text>
<text x="104.1" y="41.5">9</text>
<text x="106.2" y="37.7">5</text>
<text x="106.2" y="40.2">7</text>
<text x="113.5" y="40.2">8</text>
<text x="113.5" y="37.7">6</text>
<text x="115.6" y="41.5">10</text>
<text x="115.6" y="38.9">8</text>
<text x="115.6" y="36.4">6</text>
<text x="200.7" y="36.4">1</text>
<text x="200.7" y="38.9">2</text>
<text x="200.7" y="41.5">3</text>
<text x="202.7" y="37.7">BOOT</text>
<text x="202.7" y="40.2">NC</text>
<text x="213.1" y="40.2">VIN</text>
<text x="213.2" y="37.7">SW</text>
<text x="217.2" y="41.5">6</text>
<text x="217.2" y="38.9">7</text>
<text x="217.2" y="36.4">8</text>
<text x="103.1" y="44">11</text>
<text x="106.2" y="42.7">9</text>
<text x="106.2" y="45.3">11</text>
<text x="112.5" y="45.3">12</text>
<text x="112.5" y="42.7">10</text>
<text x="115.6" y="44">12</text>
<text x="200.7" y="44">4</text>
<text x="202.7" y="42.7">NC</text>
<text x="202.7" y="45.3">FB</text>
<text x="212.1" y="42.7">GND</text>
<text x="212.4" y="47.8">PAD</text>
<text x="213.6" y="45.3">EN</text>
<text x="217.2" y="44">5</text>
<text x="217.2" y="46.6">9</text>
<text x="13.8" y="52.7">VIN电源输入</text>
<text x="63.4" y="52.7">电压检测</text>
<text x="74.8" y="81.9">3.3V/500mA</text>
<text x="166.4" y="87.2">1</text>
<text x="166.4" y="89.7">2</text>
<text x="168.5" y="88.5">AO1</text>
<text x="180.6" y="88.5">VM1</text>
<text x="185.4" y="89.7">23</text>
<text x="185.4" y="87.2">24</text>
<text x="54.7" y="94.8">1</text>
<text x="57.5" y="95.8">VIN</text>
<text x="166.4" y="92.3">3</text>
<text x="166.4" y="94.8">4</text>
<text x="168.5" y="91">AO1</text>
<text x="168.5" y="93.5">PGND1</text>
<text x="178.7" y="91">PWMA</text>
<text x="180.3" y="93.5">AIN2</text>
<text x="185.4" y="94.8">21</text>
<text x="185.4" y="92.3">22</text>
<text x="252.7" y="91">1</text>
<text x="252.7" y="93.5">2</text>
<text x="254.8" y="92.3">1</text>
<text x="254.8" y="94.8">2</text>
<text x="281.9" y="91">1</text>
<text x="281.9" y="93.5">2</text>
<text x="284" y="92.3">1</text>
<text x="284" y="94.8">2</text>
<text x="54.7" y="99.9">2</text>
<text x="57.5" y="100.9">GND</text>
<text x="64.2" y="98.4">VOUT</text>
<text x="71" y="97.4">5</text>
<text x="166.4" y="97.4">5</text>
<text x="166.4" y="99.9">6</text>
<text x="168.5" y="96.1">PGND1</text>
<text x="168.5" y="98.6">AO2</text>
<text x="168.5" y="101.2">AO2</text>
<text x="179.6" y="101.2">STBY</text>
<text x="180.3" y="96.1">AIN1</text>
<text x="180.5" y="98.6">VCC</text>
<text x="185.4" y="99.9">19</text>
<text x="185.4" y="97.4">20</text>
<text x="252.7" y="96.1">3</text>
<text x="252.7" y="98.6">4</text>
<text x="252.7" y="101.2">5</text>
<text x="254.8" y="97.4">3</text>
<text x="254.8" y="99.9">4</text>
<text x="281.9" y="96.1">3</text>
<text x="281.9" y="98.6">4</text>
<text x="281.9" y="101.2">5</text>
<text x="284" y="97.4">3</text>
<text x="284" y="99.9">4</text>
<text x="54.7" y="105">3</text>
<text x="57.5" y="106">EN</text>
<text x="66.6" y="103.4">NC</text>
<text x="71" y="102.4">4</text>
<text x="166.4" y="102.4">7</text>
<text x="166.4" y="105">8</text>
<text x="166.4" y="107.5">9</text>
<text x="168.5" y="103.7">BO2</text>
<text x="168.5" y="106.2">BO2</text>
<text x="180.3" y="106.2">BIN1</text>
<text x="180.3" y="103.7">GND</text>
<text x="185.4" y="107.5">16</text>
<text x="185.4" y="105">17</text>
<text x="185.4" y="102.4">18</text>
<text x="252.7" y="103.7">6</text>
<text x="254.8" y="102.4">5</text>
<text x="254.8" y="105">6</text>
<text x="281.9" y="103.7">6</text>
<text x="284" y="102.4">5</text>
<text x="284" y="105">6</text>
<text x="165.4" y="110.1">10</text>
<text x="165.4" y="112.6">11</text>
<text x="168.5" y="108.8">PGND2</text>
<text x="168.5" y="111.3">PGND2</text>
<text x="168.5" y="113.9">BO1</text>
<text x="178.7" y="111.3">PWMB</text>
<text x="180.3" y="108.8">BIN2</text>
<text x="180.6" y="113.9">VM3</text>
<text x="185.4" y="112.6">14</text>
<text x="185.4" y="110.1">15</text>
<text x="165.4" y="115.1">12</text>
<text x="168.5" y="116.4">BO1</text>
<text x="180.6" y="116.4">VM2</text>
<text x="185.4" y="115.1">13</text>
<text x="166.4" y="132.9">1</text>
<text x="166.4" y="135.5">2</text>
<text x="166.4" y="138">3</text>
<text x="168.5" y="134.2">AO1</text>
<text x="168.5" y="136.7">AO1</text>
<text x="178.7" y="136.7">PWMA</text>
<text x="180.6" y="134.2">VM1</text>
<text x="185.4" y="138">22</text>
<text x="185.4" y="135.5">23</text>
<text x="185.4" y="132.9">24</text>
<text x="252.7" y="136.7">1</text>
<text x="254.8" y="138">1</text>
<text x="281.9" y="136.7">1</text>
<text x="284" y="138">1</text>
<text x="166.4" y="140.5">4</text>
<text x="166.4" y="143.1">5</text>
<text x="168.5" y="139.3">PGND1</text>
<text x="168.5" y="141.8">PGND1</text>
<text x="180.3" y="141.8">AIN1</text>
<text x="180.3" y="139.3">AIN2</text>
<text x="185.4" y="143.1">20</text>
<text x="185.4" y="140.5">21</text>
<text x="252.7" y="139.3">2</text>
<text x="252.7" y="141.8">3</text>
<text x="254.8" y="140.5">2</text>
<text x="254.8" y="143.1">3</text>
<text x="281.9" y="139.3">2</text>
<text x="281.9" y="141.8">3</text>
<text x="284" y="140.5">2</text>
<text x="284" y="143.1">3</text>
<text x="166.4" y="145.6">6</text>
<text x="166.4" y="148.2">7</text>
<text x="168.5" y="144.3">AO2</text>
<text x="168.5" y="146.9">AO2</text>
<text x="168.5" y="149.4">BO2</text>
<text x="179.6" y="146.9">STBY</text>
<text x="180.3" y="149.4">GND</text>
<text x="180.5" y="144.3">VCC</text>
<text x="185.4" y="148.2">18</text>
<text x="185.4" y="145.6">19</text>
<text x="252.7" y="144.3">4</text>
<text x="252.7" y="146.9">5</text>
<text x="252.7" y="149.4">6</text>
<text x="254.8" y="145.6">4</text>
<text x="254.8" y="148.2">5</text>
<text x="281.9" y="144.3">4</text>
<text x="281.9" y="146.9">5</text>
<text x="281.9" y="149.4">6</text>
<text x="284" y="145.6">4</text>
<text x="284" y="148.2">5</text>
<text x="64.8" y="153.2">1</text>
<text x="64.8" y="155.8">3</text>
<text x="66.9" y="154.5">1</text>
<text x="74.1" y="154.5">2</text>
<text x="76.2" y="155.8">4</text>
<text x="76.2" y="153.2">2</text>
<text x="165.4" y="155.8">10</text>
<text x="166.4" y="150.7">8</text>
<text x="166.4" y="153.2">9</text>
<text x="168.5" y="152">BO2</text>
<text x="168.5" y="154.5">PGND2</text>
<text x="180.3" y="154.5">BIN2</text>
<text x="180.3" y="152">BIN1</text>
<text x="185.4" y="155.8">15</text>
<text x="185.4" y="153.2">16</text>
<text x="185.4" y="150.7">17</text>
<text x="254.8" y="150.7">6</text>
<text x="284" y="150.7">6</text>
<text x="64.8" y="158.3">5</text>
<text x="64.8" y="160.9">7</text>
<text x="66.9" y="157">3</text>
<text x="66.9" y="159.6">5</text>
<text x="74.1" y="159.6">6</text>
<text x="74.1" y="157">4</text>
<text x="76.2" y="160.9">8</text>
<text x="76.2" y="158.3">6</text>
<text x="165.4" y="158.3">11</text>
<text x="165.4" y="160.9">12</text>
<text x="168.5" y="157">PGND2</text>
<text x="168.5" y="159.6">BO1</text>
<text x="178.7" y="157">PWMB</text>
<text x="180.6" y="159.6">VM3</text>
<text x="185.4" y="160.9">13</text>
<text x="185.4" y="158.3">14</text>
<text x="63.8" y="165.9">11</text>
<text x="64.8" y="163.4">9</text>
<text x="66.9" y="162.1">7</text>
<text x="66.9" y="164.7">9</text>
<text x="66.9" y="167.2">11</text>
<text x="73.1" y="167.2">12</text>
<text x="73.1" y="164.7">10</text>
<text x="74.1" y="162.1">8</text>
<text x="76.2" y="165.9">12</text>
<text x="76.2" y="163.4">10</text>
<text x="168.5" y="162.1">BO1</text>
<text x="180.6" y="162.1">VM2</text>
<text x="63.8" y="168.5">13</text>
<text x="63.8" y="171">15</text>
<text x="63.8" y="173.6">17</text>
<text x="66.9" y="169.7">13</text>
<text x="66.9" y="172.3">15</text>
<text x="73.1" y="172.3">16</text>
<text x="73.1" y="169.7">14</text>
<text x="76.2" y="173.6">18</text>
<text x="76.2" y="171">16</text>
<text x="76.2" y="168.5">14</text>
<text x="63.8" y="176.1">19</text>
<text x="63.8" y="178.6">21</text>
<text x="66.9" y="174.8">17</text>
<text x="66.9" y="177.4">19</text>
<text x="66.9" y="179.9">21</text>
<text x="73.1" y="179.9">22</text>
<text x="73.1" y="177.4">20</text>
<text x="73.1" y="174.8">18</text>
<text x="76.2" y="178.6">22</text>
<text x="76.2" y="176.1">20</text>
<text x="63.8" y="181.2">23</text>
<text x="63.8" y="183.7">25</text>
<text x="66.9" y="182.4">23</text>
<text x="66.9" y="185">25</text>
<text x="73.1" y="185">26</text>
<text x="73.1" y="182.4">24</text>
<text x="76.2" y="183.7">26</text>
<text x="76.2" y="181.2">24</text>
<text x="154.8" y="206.3">淘宝店铺</text>
<text x="190.4" y="206.3">微信公众号</text>
</g>
<g font-size="1.8" fill="#00f">
<text x="63.4" y="36.2">ADC</text>
<text x="148.5" y="87">AO1</text>
<text x="194.2" y="89.5">PWMA</text>
<text x="194.2" y="92">AIN2</text>
<text x="194.2" y="94.6">AIN1</text>
<text x="243.7" y="93.3">GND</text>
<text x="243.7" y="95.8">E1A</text>
<text x="243.7" y="90.8">AO1</text>
<text x="272.9" y="93.3">GND</text>
<text x="272.9" y="95.8">E2A</text>
<text x="272.9" y="90.8">BO2</text>
<text x="148.5" y="97.1">AO2</text>
<text x="194.2" y="99.7">STBY</text>
<text x="243.7" y="100.9">5V</text>
<text x="243.7" y="98.4">E1B</text>
<text x="272.9" y="100.9">5V</text>
<text x="272.9" y="98.4">E2B</text>
<text x="148.5" y="102.2">BO2</text>
<text x="194.2" y="104.7">BIN1</text>
<text x="194.2" y="107.3">BIN2</text>
<text x="243.7" y="103.5">AO2</text>
<text x="272.9" y="103.5">BO1</text>
<text x="148.5" y="112.4">BO1</text>
<text x="194.2" y="109.8">PWMB</text>
<text x="148.5" y="132.7">CO1</text>
<text x="194.2" y="135.2">PWMC</text>
<text x="194.2" y="137.8">CIN2</text>
<text x="243.7" y="136.5">CO1</text>
<text x="272.9" y="136.5">DO2</text>
<text x="148.5" y="142.8">CO2</text>
<text x="194.2" y="140.3">CIN1</text>
<text x="243.7" y="139">GND</text>
<text x="243.7" y="141.6">E3A</text>
<text x="272.9" y="139">GND</text>
<text x="272.9" y="141.6">E4A</text>
<text x="148.5" y="147.9">DO2</text>
<text x="193.7" y="145.4">STBY</text>
<text x="243.7" y="146.6">5V</text>
<text x="243.7" y="144.1">E3B</text>
<text x="243.7" y="149.2">CO2</text>
<text x="272.9" y="146.6">5V</text>
<text x="272.9" y="144.1">E4B</text>
<text x="272.9" y="149.2">DO1</text>
<text x="55.8" y="153">GND</text>
<text x="55.8" y="155.5">PWMA</text>
<text x="81.2" y="153">3.3V</text>
<text x="81.2" y="155.5">PWMB</text>
<text x="194.2" y="150.5">DIN1</text>
<text x="194.2" y="153">DIN2</text>
<text x="194.2" y="155.5">PWMD</text>
<text x="55.8" y="158.1">AIN1</text>
<text x="55.8" y="160.6">AIN2</text>
<text x="81.2" y="160.6">BIN2</text>
<text x="81.2" y="158.1">BIN1</text>
<text x="148.5" y="158.1">DO1</text>
<text x="55.8" y="163.2">E1A</text>
<text x="55.8" y="165.7">E1B</text>
<text x="81.2" y="163.2">E2A</text>
<text x="81.2" y="165.7">E2B</text>
<text x="55.8" y="170.8">GND</text>
<text x="55.8" y="173.3">PWMC</text>
<text x="55.8" y="168.2">ADC</text>
<text x="81.2" y="170.8">3.3V</text>
<text x="81.2" y="173.3">PWMD</text>
<text x="81.2" y="168.2">STBY</text>
<text x="55.8" y="175.9">CIN1</text>
<text x="55.8" y="178.4">CIN2</text>
<text x="81.2" y="178.4">DIN2</text>
<text x="81.2" y="175.9">DIN1</text>
<text x="55.8" y="180.9">E3A</text>
<text x="55.8" y="183.5">E3B</text>
<text x="81.2" y="180.9">E4A</text>
<text x="81.2" y="183.5">E4B</text>
</g>
<g font-size="1.8" fill="#f0f">
<text x="15.1" y="46.3">VIN</text>
<text x="107.8" y="55.2">OUT</text>
<text x="248.8" y="113.6">MOTOR-A</text>
<text x="278" y="113.6">MOTOR-B</text>
<text x="248.8" y="159.3">MOTOR-C</text>
<text x="278" y="159.3">MOTOR-D</text>
<text x="65.9" y="192.4">DRIVER</text>
</g>
</svg>
